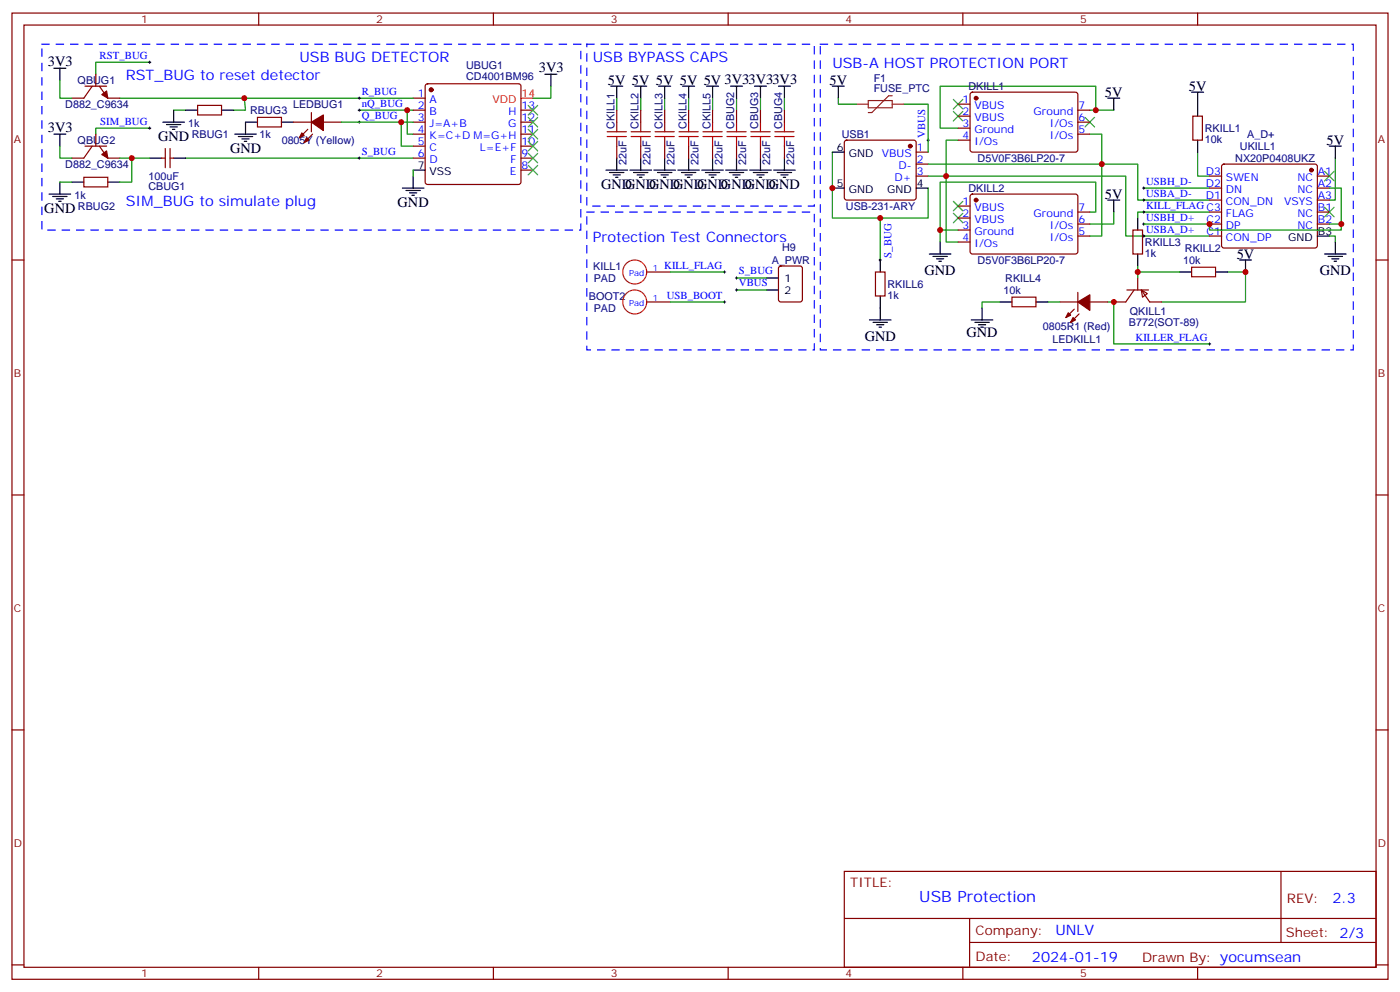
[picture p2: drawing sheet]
<svg xmlns="http://www.w3.org/2000/svg" width="412mm" height="292mm" viewBox="0 0 412 292" stroke-linecap="round" stroke-linejoin="round" font-family="sans-serif">
<g fill="none" stroke="#870000" stroke-width=".35">
<path d="M3.5 3.8h405.4v284.4h-405.4zM7.1 7.4h398.2v277.3h-398.2zM76.2 3.8v3.6M145.3 3.8v3.6M214.5 3.8v3.6M283.6 3.8v3.6M352.8 3.8v3.6M25 25.4h6.4M27.2 25.4l-2.5 3.5h-3.5M28.2 21.8v3.6M28.2 39.5v3.5M29.3 25.4l2.4 3.5h3.6"/>
<path d="M58.2 31h7.1v2.8h-7.1zM75.8 34.5h7.1v2.9h-7.1zM86.4 35.9h5.3M90.7 38.1l-2.5 2.4M91.7 33.1v5.7M92.1 39.5l-2.5 2.4M95.2 35.9h5.3M121.7 35.9h3.5M121.7 28.9h3.5M121.7 32.4h3.5M121.7 39.5h3.5M125.5 24.9l.4-.2h26.9l.5 .2 .2 .5v28.2l-.3 .5-.4 .2h-26.9l-.5-.2-.2-.5v-28.2z"/>
<path d="M153.5 35.9h3.5M153.5 32.4h3.5M153.5 39.5h3.5M181.7 32.4v3.5M188.7 32.4v3.5M195.8 32.4v3.5M202.8 32.4v3.5M209.9 32.4v3.5M217 32.4v3.5M224 32.4v3.5M231.1 32.4v3.5M282.2 30.7h3.6"/>
<path d="M282.2 34.2h3.6M282.2 37.7h3.6M286 27.3l.5-.2 30.6 .1 .4 .6-.1 16.5-.6 .5-30.6-.1-.4-.6v-16.3zM317.5 35.9h3.5M317.5 32.4h3.5M317.5 39.5h3.5M351.4 34.2h2.8v7h-2.8zM24.7 52.2h7v2.8h-7zM25 43h6.4M27.2 43l-2.5 3.5h-3.5M29.3 43l2.4 3.5h3.6M47.6 46.5h1.1"/>
<path d="M48.7 43.7v5.7M50.1 46.5h1.1M50.1 43.7v5.7M121.7 43h3.5M121.7 46.5h3.5M153.5 43h3.5M153.5 46.5h3.5M153.5 50.1h3.5M181.7 43v3.5M188.7 43v3.5M195.8 43v3.5M202.8 43v3.5"/>
<path d="M209.9 43v3.5M217 43v3.5M224 43v3.5M231.1 43v3.5M248.9 41.4l.5-.2h19.8l.5 .2 .2 .5v16.3l-.3 .5-.4 .2h-19.8l-.5-.3-.2-.4v-16.3zM269.9 51.8h3.5M269.9 44.8h3.5M269.9 48.3h3.5M282.2 41.2h3.6M286 57.3l.5-.2 30.6 .1 .4 .6-.1 16.5-.6 .5-30.6-.1-.4-.7v-16.2zM356.3 51.8h3.5M356.3 55.4h3.5"/>
<path d="M356.3 58.9h3.5M360.1 48.5l.4-.2h26.8l.5 .2 .3 .5v23.3l-.3 .5-.5 .2h-26.8l-.5-.2-.2-.5v-23.3zM388.1 51.8h3.5M388.1 55.4h3.5M388.1 58.9h3.5M3.5 76.5h3.6M229.5 78.5l.5-.2h5.7l.6 .4 .1 9.5-.5 .6-5.9 .1-.6-.5-.1-9.4zM282.2 60.6h3.6M282.2 64.2h3.6M282.2 67.7h3.6M282.2 71.2h3.6M317.5 62.4h3.5"/>
<path d="M317.5 65.9h3.5M317.5 69.5h3.5M333.7 67.7h2.8v7.1h-2.8zM351 78.6h7.1v2.9h-7.1zM356.3 62.4h3.5M356.3 65.9h3.5M356.3 69.5h3.5M388.1 62.4h3.5M388.1 65.9h3.5M405.3 76.5h3.6M190.5 88.9h7.1M190.5 80h7.1"/>
<path d="M257.9 80h2.8v7.1h-2.8zM298.1 87.5h7.1v2.8h-7.1zM312.2 88.9h5.3M316.4 91l-2.4 2.5M317.5 86v5.7M317.9 92.4l-2.5 2.5M321 88.9h5.3M332 85.3h6.3M334.1 85.3l-2.5 3.6h-3.5M335.1 81.8v3.5M336.2 85.3l1.8 1.1-1.5 1.1zM336.2 85.3l2.5 3.6h3.5"/>
<path d="M3.5 145.7h3.6M405.3 145.7h3.6M3.5 214.8h3.6M405.3 214.8h3.6M248.7 256.4h156.6v28.3h-156.6zM377.3 256.5v20.8M248.7 270.3h156.5M285.6 277.3h119.6M285.6 270.3v14.1M3.5 284h3.6M76.2 284.7v3.5M145.3 284.7v3.5"/>
<path d="M214.5 284.7v3.5M283.6 284.7v3.5M352.8 284.7v3.5M405.3 284h3.6"/>
</g>
<g fill="none" stroke="#008700" stroke-width=".35">
<path d="M44.1 18.3h-15.9v3.5M17.6 23.6v5.3h3.6M35.3 28.9h86.4M44.1 37.7h-15.9v1.8M51.2 32.4h3.5M72 28.9l.3 3.5h-3.5M100.5 35.9h21.2M105.8 32.4h14.1v7.1h1.8M118.2 35.9v7.1h3.5M119.9 32.4h1.8M162.3 25.4v3.5h-5.3M181.7 28.9v3.5"/>
<path d="M188.7 28.9v3.5M195.8 28.9v3.5M202.8 28.9v3.5M209.9 28.9v3.5M217 28.9v3.5M224 28.9v3.5M231.1 28.9v3.5M246.9 28.9v1.8h5.3M266.3 30.7h7.1v14.1M321 39.5h3.6v8.8h10.5v10.6h21.2M321 32.4h1.8v-7h-45.9v12.3h5.3M322.8 32.4h5.3"/>
<path d="M17.6 43v3.5h3.6M17.6 53.6h3.6M35.3 46.5h8.8M38.8 46.5v7.1h-3.5M54.7 46.5h67M121.7 50.1v1.7M245.2 44.8v19.4h28.2v-8.8M273.4 48.3h51.2v21.2h-3.6M282.2 41.2h-3.5v10.6h-5.3M336.9 55.4h19.4M352.8 44.8v7h3.5M391.6 55.4h3.5v12.3h-38.8v-1.8h-19.4"/>
<path d="M393.3 46.5v12.4h-1.7M259.3 64.2v12.3M276.9 67.7h5.3M321 62.4h1.8v-8.8h-45.9v17.6M328.1 62.4v3.5h-7.1M335.1 78.3v3.5M356.3 69.5h-24.7v-17.7h-52.9v19.4h3.5M356.3 62.4h-21.2v1.8M391.6 69.5h1.7v1.7M391.6 65.9h3.5M197.6 88.9h15.8M197.6 80h15.8"/>
<path d="M217 81.8h8.8M217 85.3h8.8M294.6 88.9h-5.3v1.7M308.7 88.9h3.5M326.3 88.9h1.8v12.3h28.2M335.1 80h12.4M361.6 80h5.3v8.9h-24.7"/>
</g>
<g fill="none" stroke="#000" stroke-width=".35">
<path d="M15.9 39.5h3.5M15.9 20.1h3.5M17.6 20.1v3.5M17.6 39.5v3.5M48 35.9h6.3M49 36.7h4.3M50.1 37.4h2.1M50.8 38.1h.7M51.2 32.4v3.5M54.7 32.4h3.5M65.3 32.4h3.5M69.1 39.5h6.4"/>
<path d="M75.8 35.9h-3.5v3.6M82.9 35.9h3.5M160.5 21.8h3.5M162.3 21.8v3.6M179.9 25.4h3.5M181.7 25.4v3.5M187 25.4h3.5M188.7 25.4v3.5M194 25.4h3.6M195.8 25.4v3.5M201.1 25.4h3.5M202.8 25.4v3.5"/>
<path d="M208.1 25.4h3.6M209.9 25.4v3.5M215.2 25.4h3.5M217 25.4v3.5M222.2 25.4h3.6M224 25.4v3.5M229.3 25.4h3.5M231.1 25.4v3.5M245.2 25.4h3.5M246.9 25.4v3.5M326.3 28.9h3.5M328.1 28.9v3.5"/>
<path d="M351 27.1h3.5M352.8 27.1v7.1M14.5 57.1h6.3M15.5 57.8h4.3M16.6 58.5h2.1M17.3 59.2h.7M17.6 53.6v3.5M21.2 53.6h3.5M31.7 53.6h3.6M44.1 46.5h3.5M51.2 46.5h3.5M70.2 40.2h4.2"/>
<path d="M71.3 40.9h2.1M72 41.6h.7M118.5 55.4h6.4M119.6 56.1h4.2M120.6 56.8h2.2M121.4 57.5h.7M121.7 50.1h3.5M121.7 51.8v3.6M178.5 50.1h6.4M179.6 50.8h4.2M180.6 51.5h2.1M181.3 52.2h.7"/>
<path d="M181.7 46.5v3.6M185.6 50.1h6.3M186.6 50.8h4.3M187.7 51.5h2.1M188.4 52.2h.7M188.7 46.5v3.6M192.6 50.1h6.4M193.7 50.8h4.2M194.7 51.5h2.1M195.4 52.2h.7M195.8 46.5v3.6M199.7 50.1h6.3"/>
<path d="M200.7 50.8h4.3M201.8 51.5h2.1M202.5 52.2h.7M202.8 46.5v3.6M206.7 50.1h6.4M207.8 50.8h4.2M208.8 51.5h2.2M209.5 52.2h.8M209.9 46.5v3.6M213.8 50.1h6.3M214.8 50.8h4.3M215.9 51.5h2.1"/>
<path d="M216.6 52.2h.7M217 46.5v3.6M220.8 50.1h6.4M221.9 50.8h4.2M223 51.5h2.1M223.7 52.2h.7M224 46.5v3.6M227.9 50.1h6.3M229 50.8h4.2M230 51.5h2.1M230.7 52.2h.7M231.1 46.5v3.6"/>
<path d="M245.2 55.4h3.5M245.2 44.8h3.5M269.9 55.4h3.5M326.3 58.9h3.5M328.1 58.9v3.5M352.8 41.2v3.6M391.6 43h3.5M393.3 43v3.5M259.3 76.5v3.5M273.8 74.8h6.3M274.8 75.5h4.2M275.9 76.2h2.1"/>
<path d="M276.6 76.9h.7M276.9 71.2v3.6M335.1 64.2v3.5M335.1 74.8v3.5M365.1 76.5h3.6M366.9 76.5v3.5M388.1 69.5h3.5M390.2 74.8h6.3M391.2 75.5h4.3M392.3 76.2h2.1M393 76.9h.7M393.3 71.2v3.6"/>
<path d="M225.8 81.8h3.5M225.8 85.3h3.5M256.1 94.2h6.4M257.2 94.9h4.2M258.2 95.6h2.1M258.9 96.3h.7M259.3 87.1v7.1M286.1 94.2h6.4M287.2 94.9h4.2M288.2 95.6h2.1M288.9 96.3h.7M289.3 90.6v3.6"/>
<path d="M294.6 88.9h3.5M305.2 88.9h3.5M347.5 80h3.5M358.1 80h3.5"/>
</g>
<g fill="none" stroke="#000" stroke-width=".29">
<path d="M43.7 18.3h.7M44.1 18v.7M43.7 37.7h.7M44.1 37.4v.7M105.5 28.9h.7M105.5 35.9h.7M105.5 32.4h.7M105.8 28.5v.7M105.8 32.1v.7M105.8 35.6v.7M105.5 46.5h.7M105.8 46.2v.7"/>
<path d="M273 41.2h.8M273.4 40.9v.7M336.5 55.4h.8M336.5 58.9h.8M336.9 55v.7M336.9 58.5v.7M213.4 79.7v.7M258.9 76.5h.7M259.3 76.2v.7M336.5 65.9h.8M336.5 62.4h.8M336.5 69.5h.8"/>
<path d="M336.9 62.1v.7M336.9 65.6v.7M336.9 69.1v.7M213.1 80h.7M213.1 88.9h.7M213.4 88.5v.7M216.6 85.3h.7M216.6 81.8h.7M217 81.5v.7M217 85v.7M356 101.2h.7M356.3 100.9v.7"/>
</g>
<g fill="#870000" stroke="#870000" stroke-width=".35">
<path d="M88.9 39.1l.7 .7-1.4 .7z"/>
<path d="M90.3 40.5l.7 .7-1.4 .7z"/>
<path d="M91.7 35.9l3.5-2.1v4.6z"/>
<path d="M30 27.8l1.4-1 .3 2.1z"/>
<path d="M30 45.5l1.4-1.1 .3 2.1z"/>
<path d="M314.7 92l.7 .7-1.4 .8z"/>
<path d="M316.1 93.5l.7 .7-1.4 .7z"/>
<path d="M317.5 88.9l3.5-2.2v4.6z"/>
<circle cx="127" cy="26.4" r=".53"/>
<circle cx="386.3" cy="50.1" r=".53"/>
<circle cx="287.5" cy="58.9" r=".53"/>
<circle cx="287.5" cy="28.9" r=".53"/>
<circle cx="268.1" cy="43" r=".53"/>
</g>
<path d="M12.3 13h158.8v54.7h-158.8zM172.9 13h67v47.6h-67zM241.7 13h156.9v90h-156.9zM172.9 62.4h67v40.6h-67z" fill="none" stroke="#00f" stroke-width=".35" stroke-dasharray="2.1 2.1"/>
<path d="M153.5 28.9h3.5" fill="none" stroke="#f00" stroke-width=".35"/>
<g fill="none" stroke="#3c3" stroke-width=".35">
<path d="M155.6 31l2.8 2.8M155.6 34.5l2.8 2.9M155.6 38.1l2.8 2.8M158.4 31l-2.8 2.8M158.4 34.5l-2.8 2.9M158.4 38.1l-2.8 2.8M280.8 32.8l2.8 2.8M280.8 29.2l2.8 2.9M283.6 32.8l-2.8 2.8M283.6 29.2l-2.8 2.9M319.6 34.5l2.8 2.9M322.4 34.5l-2.8 2.9"/>
<path d="M155.6 41.6l2.8 2.8M155.6 45.1l2.8 2.8M155.6 48.6l2.8 2.9M158.4 41.6l-2.8 2.8M158.4 45.1l-2.8 2.8M158.4 48.6l-2.8 2.9M280.8 59.2l2.8 2.9M283.6 59.2l-2.8 2.9M390.2 50.4l2.8 2.8M393 50.4l-2.8 2.8M280.8 62.8l2.8 2.8M283.6 62.8l-2.8 2.8"/>
<path d="M390.2 61l2.8 2.8M393 61l-2.8 2.8"/>
</g>
<path d="M252.2 30.7h3.6M255.8 29.6h7v2.1h-7zM262.8 28.2h-1l-5 4.9h-1M262.8 30.7h3.5" fill="none" stroke="#8c2424" stroke-width=".35"/>
<g fill="none" stroke="#c30" stroke-width=".35">
<circle cx="187" cy="88.9" r="3.5"/>
<circle cx="187" cy="80" r="3.5"/>
</g>
<g fill="none" stroke="#a10000" stroke-width=".35">
<path d="M178.9 38.8h5.6M181.7 35.9v2.9M185.9 38.8h5.7M188.7 35.9v2.9M193 38.8h5.6M195.8 35.9v2.9M200 38.8h5.7M202.8 35.9v2.9M207.1 38.8h5.6M209.9 35.9v2.9M214.1 38.8h5.7M217 35.9v2.9"/>
<path d="M221.2 38.8h5.6M224 35.9v2.9M228.2 38.8h5.7M231.1 35.9v2.9M178.9 40.2h5.6M181.7 40.2v2.8M185.9 40.2h5.7M188.7 40.2v2.8M193 40.2h5.6M195.8 40.2v2.8M200 40.2h5.7M202.8 40.2v2.8"/>
<path d="M207.1 40.2h5.6M209.9 40.2v2.8M214.1 40.2h5.7M217 40.2v2.8M221.2 40.2h5.6M224 40.2v2.8M228.2 40.2h5.7M231.1 40.2v2.8"/>
</g>
<g fill="#c00">
<circle cx="276.9" cy="67.7" r=".88"/>
<circle cx="259.3" cy="64.2" r=".88"/>
<circle cx="119.9" cy="32.4" r=".88"/>
<circle cx="118.2" cy="35.9" r=".88"/>
<circle cx="328.1" cy="88.9" r=".88"/>
<circle cx="72" cy="28.9" r=".88"/>
<circle cx="38.8" cy="46.5" r=".88"/>
<circle cx="245.2" cy="55.4" r=".88"/>
<circle cx="324.6" cy="48.3" r=".88"/>
<circle cx="278.7" cy="51.8" r=".88"/>
<circle cx="366.9" cy="80" r=".88"/>
<circle cx="335.1" cy="80" r=".88"/>
<circle cx="322.8" cy="32.4" r=".88"/>
<circle cx="356.3" cy="65.9" r=".88"/>
<circle cx="395.1" cy="65.9" r=".88"/>
</g>
<text font-size="4.6" fill="#00f" x="270.8" y="265.5">USB Protection</text>
<g font-size="4.2">
<text x="14.1" y="19.4">3V3</text>
<text x="158.7" y="21.1">3V3</text>
<text x="179.1" y="25.1">5V 5V 5V 5V 5V 3V33V33V3</text>
<text x="244.4" y="25.1">5V</text>
<text x="325.5" y="28.6">5V</text>
<text x="350.2" y="26.8">5V</text>
<text x="14.1" y="38.8">3V3</text>
<text x="46.6" y="41.6">GND</text>
<text x="67.8" y="45.1">GND</text>
<text x="390.8" y="42.7">5V</text>
<text x="177.1" y="55.7">GND</text>
<text x="184.1" y="55.7">GND</text>
<text x="191.2" y="55.7">GND</text>
<text x="198.3" y="55.7">GND</text>
<text x="205.3" y="55.7">GND</text>
<text x="212.4" y="55.7">GND</text>
<text x="219.4" y="55.7">GND</text>
<text x="226.5" y="55.7">GND</text>
<text x="325.5" y="58.6">5V</text>
<text x="13.1" y="62.8">GND</text>
<text x="117.1" y="61">GND</text>
<text x="364.3" y="76.2">5V</text>
<text x="272.3" y="80.8">GND</text>
<text x="388.8" y="80.8">GND</text>
<text x="254.7" y="100.2">GND</text>
<text x="284.7" y="99.1">GND</text>
</g>
<g font-size="4.2" fill="#00f">
<text x="37" y="23.6">RST_BUG to reset detector</text>
<text x="88.2" y="18.3">USB BUG DETECTOR</text>
<text x="174.6" y="18.3">USB BYPASS CAPS</text>
<text x="245.2" y="20.1">USB-A HOST PROTECTION PORT</text>
<text x="37" y="60.6">SIM_BUG to simulate plug</text>
<text x="174.6" y="71.2">Protection Test Connectors</text>
<text x="392.5" y="265.7">2.3</text>
<text x="310.9" y="275.3">UNLV</text>
<text x="304" y="283.1">2024-01-19</text>
</g>
<g font-size="3.9" fill="#800">
<text x="250.5" y="261">TITLE:</text>
<text x="379.1" y="265.7">REV:</text>
<text x="287.4" y="275.2">Company:</text>
<text x="378.7" y="275.8">Sheet: 2/3</text>
<text x="287.4" y="282.9">Date:</text>
<text x="336.4" y="283">Drawn By: yocumsean</text>
</g>
<g font-size="3.2" fill="#800">
<text x="41.6" y="6.8">1</text>
<text x="110.8" y="6.8">2</text>
<text x="179.9" y="6.8">3</text>
<text x="249.1" y="6.8">4</text>
<text x="318.2" y="6.8">5</text>
<text x="4.1" y="41.9">A</text>
<text x="405.9" y="41.9">A</text>
<text x="4.1" y="111.1">B</text>
<text x="405.9" y="111.1">B</text>
<text x="4.1" y="180.2">C</text>
<text x="405.9" y="180.2">C</text>
<text x="4.1" y="249.4">D</text>
<text x="405.9" y="249.4">D</text>
<text x="41.6" y="287.7">1</text>
<text x="110.8" y="287.7">2</text>
<text x="179.9" y="287.7">3</text>
<text x="249.1" y="287.7">4</text>
<text x="318.2" y="287.7">5</text>
</g>
<g font-size="3.2" fill="#00f">
<text x="29.4" y="17.4">RST_BUG</text>
<text x="106.5" y="28">R_BUG</text>
<text x="123" y="28.5">1</text>
<text x="106.5" y="35.1">Q_BUG</text>
<text x="106.5" y="31.5">nQ_BUG</text>
<text x="123" y="32.1">2</text>
<text x="123" y="35.6">3</text>
<text x="126.5" y="30.3">A</text>
<text x="126.5" y="33.8">B</text>
<text x="149.8" y="33.8">H</text>
<text x="153.6" y="35.6">12</text>
<text x="153.6" y="32.1">13</text>
<text x="283.6" y="30.3">1</text>
<text x="283.6" y="33.8">2</text>
<text x="287.1" y="32.1">VBUS</text>
<text x="287.1" y="35.6">VBUS</text>
<text x="304.5" y="33.8">Ground</text>
<text x="317.7" y="35.6">6</text>
<text x="317.7" y="32.1">7</text>
<text x="29.5" y="36.8">SIM_BUG</text>
<text x="123" y="39.1">4</text>
<text x="126.5" y="37.4">J=A+B</text>
<text x="126.5" y="40.9">K=C+D M=G+H</text>
<text x="149.7" y="37.4">G</text>
<text x="153.6" y="39.1">11</text>
<text x="272.5" y="40.5" transform="rotate(-90 272.5 40.5)">VBUS</text>
<text x="283.6" y="37.4">3</text>
<text x="283.6" y="40.9">4</text>
<text x="287.1" y="39.1">Ground</text>
<text x="309.3" y="40.9">I/Os</text>
<text x="309.3" y="37.4">I/Os</text>
<text x="317.7" y="39.1">5</text>
<text x="106.5" y="45.6">S_BUG</text>
<text x="123" y="42.7">5</text>
<text x="123" y="46.2">6</text>
<text x="126.5" y="44.4">C</text>
<text x="126.5" y="47.9">D</text>
<text x="141.4" y="44.4">L=E+F</text>
<text x="150.3" y="47.9">F</text>
<text x="153.6" y="46.2">9</text>
<text x="153.6" y="42.7">10</text>
<text x="259.7" y="46.2">VBUS</text>
<text x="270.1" y="44.4">1</text>
<text x="270.1" y="47.9">2</text>
<text x="287.1" y="42.7">I/Os</text>
<text x="150.1" y="51.5">E</text>
<text x="153.6" y="49.7">8</text>
<text x="263.5" y="53.2">D+</text>
<text x="264.7" y="49.7">D-</text>
<text x="270.1" y="51.5">3</text>
<text x="355.2" y="51.5">D3</text>
<text x="361.1" y="53.2">SWEN</text>
<text x="382.2" y="53.2">NC</text>
<text x="388.2" y="51.5">A1</text>
<text x="337.6" y="54.5">USBH_D-</text>
<text x="337.6" y="58">USBA_D-</text>
<text x="355.2" y="58.5">D1</text>
<text x="355.2" y="55">D2</text>
<text x="361.1" y="56.8">DN</text>
<text x="382.2" y="56.8">NC</text>
<text x="388.2" y="55">A2</text>
<text x="388.2" y="58.5">A3</text>
<text x="283.6" y="60.3">1</text>
<text x="283.6" y="63.8">2</text>
<text x="287.1" y="62.1">VBUS</text>
<text x="287.1" y="65.6">VBUS</text>
<text x="304.5" y="63.8">Ground</text>
<text x="317.7" y="65.6">6</text>
<text x="317.7" y="62.1">7</text>
<text x="337.6" y="65.1">USBH_D+</text>
<text x="337.6" y="61.5">KILL_FLAG C3</text>
<text x="355.4" y="65.6">C2</text>
<text x="361.1" y="63.8">FLAG</text>
<text x="361.1" y="60.3">CON_DN</text>
<text x="378.3" y="60.3">VSYS</text>
<text x="382.2" y="63.8">NC</text>
<text x="388.2" y="62.1">B1</text>
<text x="388.2" y="65.6">B2</text>
<text x="283.6" y="67.3">3</text>
<text x="283.6" y="70.9">4</text>
<text x="287.1" y="69.1">Ground</text>
<text x="309.3" y="70.9">I/Os</text>
<text x="309.3" y="67.3">I/Os</text>
<text x="317.7" y="69.1">5</text>
<text x="337.6" y="68.6">USBA_D+</text>
<text x="355.4" y="69.1">C1</text>
<text x="361.1" y="70.9">CON_DP</text>
<text x="361.1" y="67.3">DP</text>
<text x="382.2" y="67.3">NC</text>
<text x="262.6" y="75.8" transform="rotate(-90 262.6 75.8)">S_BUG</text>
<text x="287.1" y="72.6">I/Os</text>
<text x="195.7" y="79.2">KILL_FLAG</text>
<text x="217.7" y="80.7">S_BUG</text>
<text x="196.4" y="88">USB_BOOT</text>
<text x="217.7" y="84.2">VBUS</text>
<text x="334.5" y="100.3">KILLER_FLAG</text>
</g>
<g font-size="3.2" fill="#000080">
<text x="137.3" y="23.6">CD4001BM96</text>
<text x="137.3" y="20.4">UBUG1</text>
<text x="257.4" y="24">F1</text>
<text x="22.9" y="24.8">QBUG1</text>
<text x="257.4" y="27.1">FUSE_PTC</text>
<text x="285.3" y="26.5">DKILL1</text>
<text x="19.2" y="31.8">D882_C9634</text>
<text x="73.7" y="33.6">RBUG3</text>
<text x="86.3" y="31.8">LEDBUG1</text>
<text x="55.5" y="37.4">1k</text>
<text x="56.5" y="40.5">RBUG1</text>
<text x="76.4" y="40.6">1k</text>
<text x="181" y="37.9" transform="rotate(-90 181 37.9)">CKILL1</text>
<text x="188.1" y="37.9" transform="rotate(-90 188.1 37.9)">CKILL2</text>
<text x="195.1" y="37.9" transform="rotate(-90 195.1 37.9)">CKILL3</text>
<text x="202.2" y="37.9" transform="rotate(-90 202.2 37.9)">CKILL4</text>
<text x="209.3" y="37.9" transform="rotate(-90 209.3 37.9)">CKILL5</text>
<text x="216.3" y="37.9" transform="rotate(-90 216.3 37.9)">CBUG2</text>
<text x="223.4" y="37.9" transform="rotate(-90 223.4 37.9)">CBUG3</text>
<text x="230.4" y="37.9" transform="rotate(-90 230.4 37.9)">CBUG4</text>
<text x="247.9" y="40.7">USB1</text>
<text x="354.9" y="38.9">RKILL1</text>
<text x="367.4" y="40.6">A_D+</text>
<text x="22.9" y="42.4">QBUG2</text>
<text x="83" y="42.4">0805Y (Yellow)</text>
<text x="288" y="47.7">D5V0F3B6LP20-7</text>
<text x="354.9" y="42">10k</text>
<text x="363.9" y="47.7">NX20P0408UKZ</text>
<text x="365.2" y="44.1">UKILL1</text>
<text x="19.2" y="49.4">D882_C9634</text>
<text x="43.7" y="52.9">100uF</text>
<text x="184.6" y="48.5" transform="rotate(-90 184.6 48.5)">22uF</text>
<text x="191.6" y="48.5" transform="rotate(-90 191.6 48.5)">22uF</text>
<text x="198.7" y="48.5" transform="rotate(-90 198.7 48.5)">22uF</text>
<text x="205.7" y="48.5" transform="rotate(-90 205.7 48.5)">22uF</text>
<text x="212.8" y="48.5" transform="rotate(-90 212.8 48.5)">22uF</text>
<text x="219.8" y="48.5" transform="rotate(-90 219.8 48.5)">22uF</text>
<text x="226.9" y="48.5" transform="rotate(-90 226.9 48.5)">22uF</text>
<text x="233.9" y="48.5" transform="rotate(-90 233.9 48.5)">22uF</text>
<text x="22" y="58.5">1k</text>
<text x="43.7" y="56">CBUG1</text>
<text x="285.3" y="56.5">DKILL2</text>
<text x="23" y="61.7">RBUG2</text>
<text x="249.2" y="61.8">USB-231-ARY</text>
<text x="227.3" y="77.7">A_PWR</text>
<text x="230.4" y="73.8">H9</text>
<text x="288" y="77.7">D5V0F3B6LP20-7</text>
<text x="337.3" y="75.5">1k</text>
<text x="337.3" y="72.4">RKILL3</text>
<text x="348.5" y="77.6">10k</text>
<text x="349.1" y="74.1">RKILL2</text>
<text x="174.8" y="79.4">KILL1</text>
<text x="174.9" y="82.9">PAD</text>
<text x="296.1" y="82.9">RKILL4</text>
<text x="173.5" y="88.2">BOOT2</text>
<text x="261.4" y="87.9">1k</text>
<text x="261.4" y="84.7">RKILL6</text>
<text x="295.6" y="86.4">10k</text>
<text x="174.9" y="91.7">PAD</text>
<text x="332.5" y="95.9">B772(SOT-89)</text>
<text x="332.8" y="92.6">QKILL1</text>
<text x="307.2" y="97.3">0805R1 (Red)</text>
<text x="310" y="100.8">LEDKILL1</text>
</g>
<g font-size="3.2" fill="#f00">
<text x="153.6" y="28.5">14</text>
<text x="145.1" y="30.3">VDD</text>
</g>
<g font-size="3.2">
<text x="246.5" y="44.4">6</text>
<text x="250" y="46.2">GND</text>
<text x="123" y="49.7">7</text>
<text x="126.5" y="51.5">VSS</text>
<text x="246.5" y="55">5</text>
<text x="250" y="56.8">GND</text>
<text x="261.3" y="56.8">GND</text>
<text x="270.1" y="55">4</text>
<text x="379.5" y="70.9">GND</text>
<text x="388.2" y="69.1">B3</text>
<text x="231.1" y="82.9">1</text>
<text x="231.1" y="86.4">2</text>
</g>
<g font-size="2.5" fill="#00f">
<text x="185.3" y="81.1">Pad</text>
<text x="192.3" y="79.7">1</text>
<text x="185.3" y="89.9">Pad</text>
<text x="192.3" y="88.5">1</text>
</g>
</svg>
